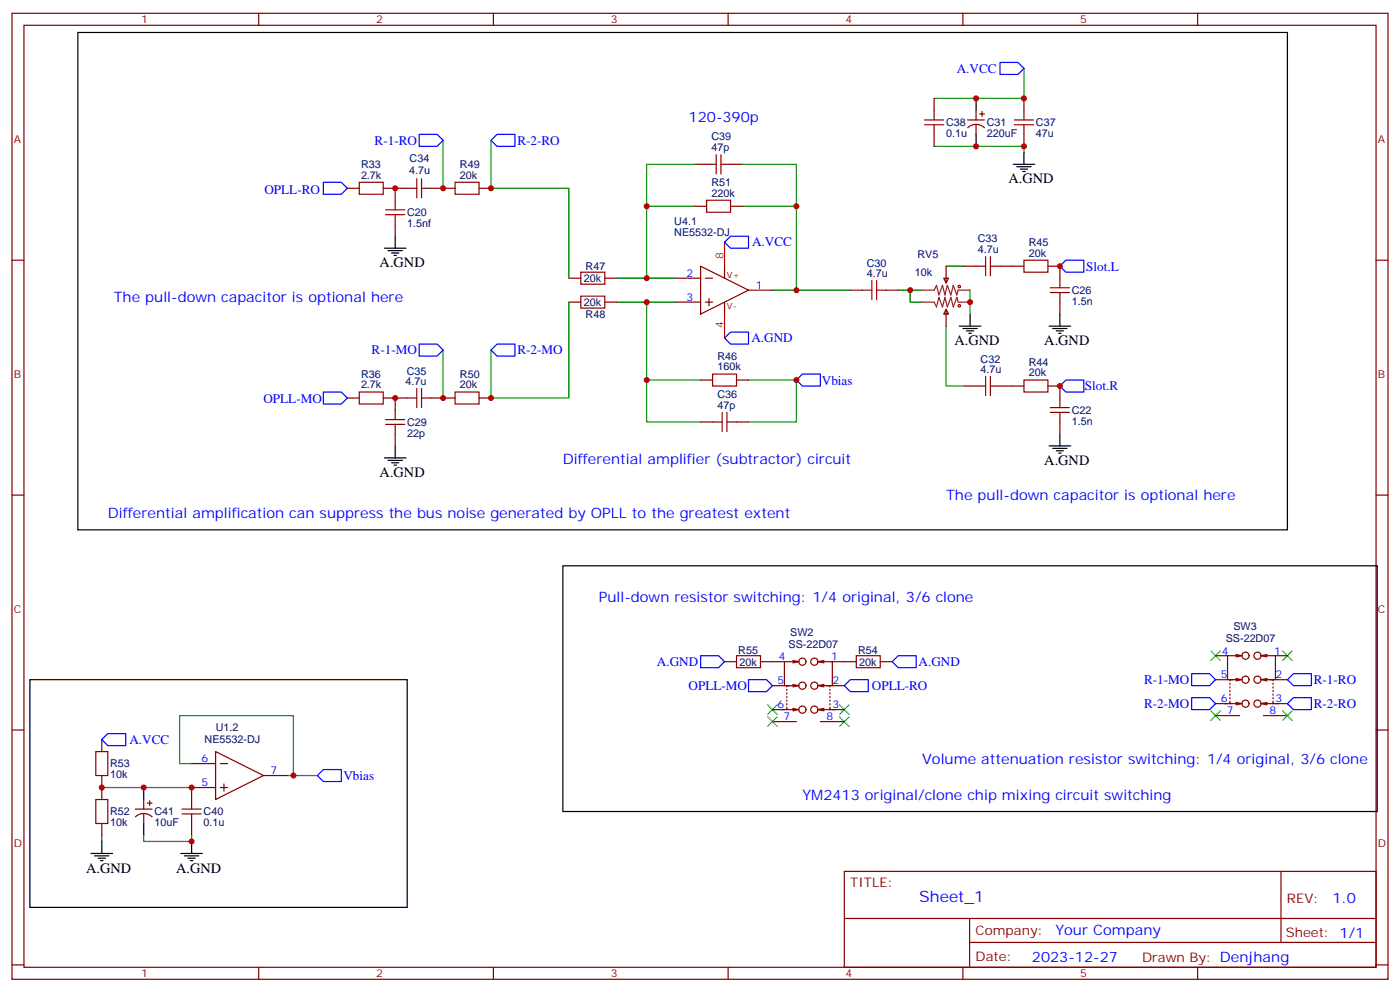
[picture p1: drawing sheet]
<svg xmlns="http://www.w3.org/2000/svg" width="412mm" height="292mm" viewBox="0 0 412 292" stroke-linecap="round" stroke-linejoin="round" font-family="sans-serif">
<g fill="none" stroke="#870000" stroke-width=".35">
<path d="M3.5 3.9h405.4v284.4h-405.4zM7.1 7.4h398.2v277.3h-398.2zM76.2 3.9v3.5M145.3 3.9v3.5M214.5 3.9v3.5M283.6 3.9v3.5M352.8 3.9v3.5M275.2 29v3.5M275.2 39.5v3.6M285 35.3h5M285.1 37.6a3.5 3.5 0 0 1 4.9 0M287.5 32.5v2.8"/>
<path d="M287.5 36.7v2.8M288.6 33.5h1.4M289.3 32.8v1.5M301.6 29v3.5M301.6 39.5v3.6M102.3 55.4h3.5M112.9 55.4h7M116.4 55.4v3.5M127 55.4h7.1M141.1 55.4h3.5M204.6 48.4h3.5M215.2 48.4h3.5"/>
<path d="M3.5 76.6h3.6M116.4 66v3.5M204.6 60.7h3.5M206.4 78.4l14.1 7-14.1 7.1zM213.4 78.4v3.5M215.2 60.7h3.5M278.7 78.4v4.9M284 78.4h3.5M294.6 78.4h7M308.7 78.4h3.5v3.5M405.3 76.6h3.6M167.6 81.9h3.5"/>
<path d="M167.6 88.9h3.5M178.2 81.9h3.5M178.2 88.9h3.5M199.3 81.9h7.1M199.3 88.9h7.1M207.8 81.9h2.1M207.8 88.9h2.1M208.8 87.9v2.1M213.4 88.9v3.6M220.5 85.4h7M250.5 85.4h3.5M261.1 85.4h3.5"/>
<path d="M278 81.9h1.4l-.7 1.4zM278.7 91.1l.7 1.4h-1.4zM278.7 91.1v4.9M312.2 88.9v3.6M102.3 117.2h3.5M112.9 117.2h7M116.4 117.2v3.5M127 117.2h7.1M141.1 117.2h3.5M206.4 111.9h3.5M217 111.9h3.5M284 113.6h3.5"/>
<path d="M294.6 113.6h7M308.7 113.6h3.5v3.6M116.4 127.7v3.6M206.4 124.2h3.5M217 124.2h3.5M312.2 124.2v3.5M3.5 145.7h3.6M405.3 145.7h3.6M213.4 194.8h3.6M224 194.8h7.1M233.5 194.4l1.8 .4M235.3 194.8h-4.2v7"/>
<path d="M235.3 194.8l-1.8 .3M240.9 194.8h4.3v7M240.9 194.8l1.8 .3M242.7 194.4l-1.8 .4M245.2 194.8h7M259.3 194.8h3.5M358.1 193h3.5M364.1 199.7l1.7 .4-1.7 .3M364.1 192.7l1.7 .3M365.8 193h-4.2v7.1M365.8 193l-1.7 .4M371.5 193h4.2v7.1"/>
<path d="M371.5 193l1.7 .4M373.2 192.7l-1.7 .3M373.2 199.7l-1.7 .4M375.7 193h3.5M3.5 214.9h3.6M30 217.7v3.5M227.5 201.8h5.3M227.5 208.9h4.5M227.5 212.4h7.1M231.8 208.2v.7h2.8M231.8 202.9v.3M231.8 203.9v.4"/>
<path d="M231.8 205v.4M231.8 206.1v.3M231.8 207.1v.4M233.5 208.5l1.8 .4-1.8 .3M233.5 201.5l1.8 .3-1.8 .4M234.6 201.8h-2.8v.4M240.9 201.8l1.8 .4M240.9 208.9l1.8 .3M241.7 201.8h2.8v.4M241.7 212.4h7M242.7 201.5l-1.8 .3M242.7 208.5l-1.8 .4"/>
<path d="M243.4 201.8h5.3M244.3 208.9h4.4M244.5 208.2v.7h-2.8M244.5 202.9v.3M244.5 203.9v.4M244.5 205v.4M244.5 206.1v.3M244.5 207.1v.4M358.1 200.1h5.3M358.1 207.1h4.4M358.1 210.6h7M362.3 206.4v.7h2.8"/>
<path d="M362.3 201.1v.4M362.3 202.2v.3M362.3 203.2v.4M362.3 204.3v.3M362.3 205.4v.3M364.1 206.8l1.7 .3-1.7 .4M365.1 200.1h-2.8v.3M371.5 200.1l1.7 .3M371.5 207.1l1.7 .4M372.2 200.1h2.8v.3M372.2 210.6h7M373.2 206.8l-1.7 .3"/>
<path d="M373.9 200.1h5.3M374.8 207.1h4.4M375 206.4v.7h-2.8M375 201.1v.4M375 202.2v.3M375 203.2v.4M375 204.3v.3M375 205.4v.3M405.3 214.9h3.6M30 228.3v7M39.9 238.2h4.9M42.3 235.3v2.9"/>
<path d="M42.3 239.6v2.8M43.4 236.4h1.4M44.1 235.7v1.4M56.4 224.8h7.1M63.5 221.2l14.1 7.1-14.1 7zM63.5 231.8h-7.1v3.5M64.9 224.8h2.1M64.9 231.8h2.1M66 230.8v2.1M77.6 228.3h7.1M30 242.4v3.5M39.9 240.4a3.5 3.5 0 0 1 4.9 .1"/>
<path d="M56.4 242.4v3.5M248.7 256.5h156.6v28.2h-156.6zM377.3 256.5v20.9M248.7 270.4h156.5M285.6 277.4h119.6M285.6 270.4v14.1M3.5 284h3.6M76.2 284.7v3.6M145.3 284.7v3.6M214.5 284.7v3.6M283.6 284.7v3.6M352.8 284.7v3.6"/>
<path d="M405.3 284h3.6"/>
<circle cx="236.4" cy="194.8" r="1.06"/>
<circle cx="239.9" cy="194.8" r="1.06"/>
<circle cx="366.9" cy="193" r="1.06"/>
<circle cx="370.4" cy="193" r="1.06"/>
<circle cx="236.4" cy="201.8" r="1.06"/>
<circle cx="236.4" cy="208.9" r="1.06"/>
<circle cx="239.9" cy="201.8" r="1.06"/>
<circle cx="239.9" cy="208.9" r="1.06"/>
<circle cx="366.9" cy="200.1" r="1.06"/>
<circle cx="366.9" cy="207.1" r="1.06"/>
<circle cx="370.4" cy="200.1" r="1.06"/>
<circle cx="370.4" cy="207.1" r="1.06"/>
</g>
<g fill="none" stroke="#a10000" stroke-width=".35">
<path d="M272.3 36.7h5.7M272.3 35.3h5.7M275.2 32.5v2.8M275.2 36.7v2.8M298.8 36.7h5.6M298.8 35.3h5.6M301.6 32.5v2.8M301.6 36.7v2.8M105.8 53.7h7.1v3.5h-7.1zM116.4 58.9v2.9M119.9 55.4h2.9M122.8 52.6v5.6"/>
<path d="M124.2 52.6v5.6M124.2 55.4h2.8M134.1 53.7h7v3.5h-7zM208.1 58.9h7.1v3.6h-7.1zM208.1 48.4h2.9M211 45.5v5.7M212.4 48.4h2.8M212.4 45.5v5.7M113.6 63.2h5.6M113.6 61.8h5.6M116.4 63.2v2.8M287.5 78.4h2.8"/>
<path d="M290.3 75.5v5.7M291.7 75.5v5.7M291.7 78.4h2.9M301.6 76.6h7.1v3.5h-7.1zM171.1 80.1h7.1v3.5h-7.1zM171.1 87.2h7.1v3.5h-7.1zM254 85.4h2.8M256.8 82.6v5.6M258.2 85.4h2.9M258.2 82.6v5.6M309.4 86.1h5.6M309.4 84.7h5.6"/>
<path d="M312.2 81.9v2.8M312.2 86.1v2.8M105.8 115.4h7.1v3.5h-7.1zM119.9 117.2h2.9M122.8 114.3v5.7M124.2 114.3v5.7M124.2 117.2h2.8M134.1 115.4h7v3.5h-7zM209.9 110.1h7.1v3.5h-7.1zM287.5 113.6h2.8M290.3 110.8v5.7M291.7 113.6h2.9"/>
<path d="M291.7 110.8v5.7M301.6 111.9h7.1v3.5h-7.1zM309.4 120h5.6M312.2 117.2v2.8M113.6 124.9h5.6M113.6 123.5h5.6M116.4 120.7v2.8M116.4 124.9v2.8M209.9 124.2h2.8M212.7 121.4v5.6M214.1 124.2h2.9M214.1 121.4v5.6"/>
<path d="M309.4 121.4h5.6M312.2 121.4v2.8M217 193h7v3.5h-7zM252.2 193h7.1v3.5h-7.1zM28.2 235.3h3.5v7.1h-3.5zM28.2 221.2h3.5v7.1h-3.5zM53.6 239.6h5.7M53.6 238.2h5.7M56.4 235.3v2.9M56.4 239.6v2.8"/>
<circle cx="282.6" cy="84.3" r=".35"/>
<circle cx="282.6" cy="90" r=".35"/>
</g>
<g fill="none" stroke="#00f" stroke-width=".35">
<path d="M294.6 18.4h5.3l1.7 1.7-1.7 1.8h-5.3zM123.5 39.5h5.3l1.7 1.8-1.7 1.8h-5.3zM95.2 53.7h5.3l1.8 1.7-1.8 1.8h-5.3zM144.6 41.3l1.8-1.8h5.3v3.6h-5.3zM215.2 69.5h5.3v3.6h-5.3l-1.8-1.8zM312.2 78.4l1.8-1.8h5.3v3.5h-5.3zM213.4 99.5l1.8-1.7h5.3v3.5h-5.3zM95.2 115.4h5.3l1.8 1.8-1.8 1.7h-5.3zM123.5 101.3h5.3l1.7 1.7-1.7 1.8h-5.3zM146.4 101.3h5.3v3.5h-5.3l-1.8-1.8zM234.6 111.9l1.8-1.8h5.3v3.5h-5.3zM312.2 113.6l1.8-1.7h5.3v3.5h-5.3z"/>
<path d="M206.4 193h5.3l1.7 1.8-1.7 1.7h-5.3zM264.6 193h5.3v3.5h-5.3l-1.8-1.7zM351 198.3h5.3l1.8 1.8-1.8 1.7h-5.3zM381 198.3h5.3v3.5h-5.3l-1.8-1.7zM31.7 215.9h5.3v3.6h-5.3l-1.7-1.8zM220.5 200.1h5.3l1.7 1.7-1.7 1.8h-5.3zM250.5 200.1h5.3v3.5h-5.3l-1.8-1.8zM351 205.4h5.3l1.8 1.7-1.8 1.8h-5.3zM381 205.4h5.3v3.5h-5.3l-1.8-1.8zM93.5 228.3l1.7-1.8h5.3v3.5h-5.3z"/>
</g>
<g fill="none" stroke="#000" stroke-width=".35">
<path d="M22.9 9.6h356.3v146.4h-356.3zM287.5 29v3.5M287.5 39.5v3.6M298.4 48.4h6.4M299.5 49.1h4.2M300.6 49.8h2.1M301.3 50.5h.7M301.6 44.8v3.6M113.2 73.1h6.4M114.3 73.8h4.2M115.4 74.5h2.1M116.1 75.2h.7"/>
<path d="M116.4 69.5v3.6M282.6 96h6.3M283.6 96.7h4.3M284.7 97.4h2.1M285.4 98.1h.7M285.8 92.5v3.5M309 96h6.4M310.1 96.7h4.2M311.1 97.4h2.2M311.9 98.1h.7M312.2 92.5v3.5M113.2 134.8h6.4"/>
<path d="M114.3 135.5h4.2M115.4 136.2h2.1M116.1 136.9h.7M116.4 131.3v3.5M309 131.3h6.4M310.1 132h4.2M311.1 132.7h2.2M311.9 133.4h.7M312.2 127.7v3.6M165.8 166.5h239.9v72.4h-239.9zM8.8 200.1h111.1v67h-111.1zM42.3 231.8v3.5"/>
<path d="M26.8 251.2h6.4M27.9 251.9h4.2M28.9 252.6h2.1M29.6 253.3h.7M30 247.7v3.5M42.3 242.4v3.5M53.3 251.2h6.3M54.3 251.9h4.3M55.4 252.6h2.1M56.1 253.3h.7M56.4 247.7v3.5"/>
</g>
<g fill="none" stroke="#008700" stroke-width=".35">
<path d="M301.6 20.1v8.9h-26.4M130.5 41.3v14.1M144.6 41.3v14.1h23v26.5M204.6 48.4h-14.1v12.3M218.7 48.4h15.9v12.3M275.2 43.1h26.4v1.7M204.6 60.7h-14.1v21.2M218.7 60.7h15.9v24.7h-7.1M278.7 78.4h5.3M167.6 88.9v28.3h-23v-14.2M181.7 88.9h17.6M181.7 81.9h17.6"/>
<path d="M190.5 88.9v35.3h15.9M234.6 85.4h15.9M264.6 85.4h7M268.1 85.4v3.5h3.5M278.7 96v17.6h5.3M285.8 85.4v7.1M130.5 103v14.2M190.5 111.9h15.9M220.5 111.9h14.1v12.3h-14.1M30 231.8h26.4M56.4 224.8h-3.5v-14.2h33.5v17.7M84.7 228.3h8.8"/>
<path d="M30 245.9v1.8M42.3 245.9v1.8h14.1v-1.8"/>
</g>
<path d="M271.6 85.4h3.6l.7-1.4 .7 2.8 1-2.8 .7 2.8 .7-2.8 1.1 2.8 .7-2.8 1.1 2.8 .3-1.4h3.6M271.6 88.9h3.6l.7 1.4 .7-2.8 1 2.8 .7-2.8 .7 2.8 1.1-2.8 .7 2.8 1.1-2.8 .3 1.4h3.6" fill="none" stroke="#8c2424" stroke-width=".35"/>
<path d="M213.4 71.3v7.1M213.4 92.5v7" fill="none" stroke="#f00" stroke-width=".35"/>
<g fill="none" stroke="#3c3" stroke-width=".35">
<path d="M356.7 191.6l2.8 2.8M359.5 191.6l-2.8 2.8M377.8 191.6l2.8 2.8M380.6 191.6l-2.8 2.8M226.1 207.5l2.9 2.8M226.1 211l2.9 2.8M229 207.5l-2.9 2.8M229 211l-2.9 2.8M247.3 207.5l2.8 2.8M247.3 211l2.8 2.8M250.1 207.5l-2.8 2.8M250.1 211l-2.8 2.8"/>
<path d="M356.7 209.2l2.8 2.9M359.5 209.2l-2.8 2.9M377.8 209.2l2.8 2.9M380.6 209.2l-2.8 2.9"/>
</g>
<g fill="#c00">
<circle cx="116.4" cy="55.4" r=".88"/>
<circle cx="116.4" cy="117.2" r=".88"/>
<circle cx="312.2" cy="113.6" r=".88"/>
<circle cx="312.2" cy="78.4" r=".88"/>
<circle cx="268.1" cy="85.4" r=".88"/>
<circle cx="234.6" cy="85.4" r=".88"/>
<circle cx="287.5" cy="43.1" r=".88"/>
<circle cx="287.5" cy="29" r=".88"/>
<circle cx="285.8" cy="88.9" r=".88"/>
<circle cx="144.6" cy="55.4" r=".88"/>
<circle cx="144.6" cy="117.2" r=".88"/>
<circle cx="130.5" cy="117.2" r=".88"/>
<circle cx="130.5" cy="55.4" r=".88"/>
<circle cx="234.6" cy="111.9" r=".88"/>
<circle cx="190.5" cy="111.9" r=".88"/>
<circle cx="190.5" cy="88.9" r=".88"/>
<circle cx="301.6" cy="29" r=".88"/>
<circle cx="301.6" cy="43.1" r=".88"/>
<circle cx="190.5" cy="81.9" r=".88"/>
<circle cx="190.5" cy="60.7" r=".88"/>
<circle cx="234.6" cy="60.7" r=".88"/>
<circle cx="86.4" cy="228.3" r=".88"/>
<circle cx="56.4" cy="231.8" r=".88"/>
<circle cx="56.4" cy="247.7" r=".88"/>
<circle cx="42.3" cy="231.8" r=".88"/>
<circle cx="30" cy="231.8" r=".88"/>
</g>
<text font-size="4.6" fill="#00f" x="270.8" y="265.5">Sheet_1</text>
<g font-size="4.2" fill="#00f">
<text x="202.8" y="36">120-390p</text>
<text x="33.5" y="88.9">The pull-down capacitor is optional here</text>
<text x="165.8" y="136.6">Differential amplifier (subtractor) circuit</text>
<text x="278.7" y="147.1">The pull-down capacitor is optional here</text>
<text x="31.7" y="152.4">Differential amplification can suppress the bus noise generated by OPLL to the greatest extent</text>
<text x="176.4" y="177.1">Pull-down resistor switching: 1/4 original, 3/6 clone</text>
<text x="271.6" y="224.8">Volume attenuation resistor switching: 1/4 original, 3/6 clone</text>
<text x="236.4" y="235.3">YM2413 original/clone chip mixing circuit switching</text>
<text x="392.5" y="265.8">1.0</text>
<text x="310.9" y="275.3">Your Company</text>
<text x="304" y="283.1">2023-12-27</text>
</g>
<g font-size="4.2">
<text x="297" y="54">A.GND</text>
<text x="111.8" y="78.7">A.GND</text>
<text x="281.2" y="101.6">A.GND</text>
<text x="307.6" y="101.6">A.GND</text>
<text x="307.6" y="136.9">A.GND</text>
<text x="111.8" y="140.4">A.GND</text>
<text x="25.4" y="256.9">A.GND</text>
<text x="51.9" y="256.9">A.GND</text>
</g>
<g font-size="3.9" fill="#00f">
<text x="281.8" y="21.4">A.VCC</text>
<text x="110.3" y="42.6">R-1-RO</text>
<text x="152.4" y="42.6">R-2-RO</text>
<text x="77.9" y="57">OPLL-RO</text>
<text x="221.6" y="72.6">A.VCC</text>
<text x="320" y="79.7">Slot.L</text>
<text x="221.3" y="100.8">A.GND</text>
<text x="109.5" y="104.3">R-1-MO</text>
<text x="152.4" y="104.3">R-2-MO</text>
<text x="242.1" y="113.2">Vbias</text>
<text x="77.6" y="118.7">OPLL-MO</text>
<text x="319.6" y="114.9">Slot.R</text>
<text x="193.5" y="196">A.GND</text>
<text x="270.6" y="196">A.GND</text>
<text x="202.8" y="203.1">OPLL-MO</text>
<text x="256.8" y="203">OPLL-RO</text>
<text x="337" y="201.3">R-1-MO</text>
<text x="387" y="201.3">R-1-RO</text>
<text x="337" y="208.4">R-2-MO</text>
<text x="387" y="208.4">R-2-RO</text>
<text x="38.1" y="219">A.VCC</text>
<text x="101.2" y="229.5">Vbias</text>
</g>
<g font-size="3.9" fill="#800">
<text x="250.5" y="261.1">TITLE:</text>
<text x="379.1" y="265.8">REV:</text>
<text x="287.4" y="275.3">Company:</text>
<text x="378.7" y="275.9">Sheet: 1/1</text>
<text x="287.4" y="283">Date:</text>
<text x="336.4" y="283.1">Drawn By: Denjhang</text>
</g>
<g font-size="3.2" fill="#800">
<text x="41.6" y="6.9">1</text>
<text x="110.8" y="6.9">2</text>
<text x="179.9" y="6.9">3</text>
<text x="249.1" y="6.9">4</text>
<text x="318.2" y="6.9">5</text>
<text x="4.1" y="42">A</text>
<text x="405.9" y="42">A</text>
<text x="4.1" y="111.2">B</text>
<text x="405.9" y="111.2">B</text>
<text x="4.1" y="180.3">C</text>
<text x="405.9" y="180.3">C</text>
<text x="4.1" y="249.4">D</text>
<text x="405.9" y="249.4">D</text>
<text x="41.6" y="287.7">1</text>
<text x="110.8" y="287.7">2</text>
<text x="179.9" y="287.7">3</text>
<text x="249.1" y="287.7">4</text>
<text x="318.2" y="287.7">5</text>
</g>
<g font-size="3.2" fill="#000080">
<text x="209.6" y="41.3">C39</text>
<text x="278.7" y="40.3">0.1u</text>
<text x="278.7" y="37.1">C38</text>
<text x="290.7" y="40.3">220uF</text>
<text x="290.7" y="37.1">C31</text>
<text x="305.2" y="40.4">47u</text>
<text x="305.2" y="37.2">C37</text>
<text x="120.7" y="47.7">C34</text>
<text x="209.6" y="44.5">47p</text>
<text x="106.3" y="52.6">2.7k</text>
<text x="106.3" y="49.4">R33</text>
<text x="120.5" y="51.3">4.7u</text>
<text x="135.5" y="52.6">20k</text>
<text x="135.5" y="49.5">R49</text>
<text x="209.6" y="57.9">220k</text>
<text x="209.6" y="54.7">R51</text>
<text x="119.9" y="63.7">C20</text>
<text x="119.9" y="66.8">1.5nf</text>
<text x="198.6" y="69.5">NE5532-DJ</text>
<text x="198.6" y="66.3">U4.1</text>
<text x="288" y="71.3">C33</text>
<text x="270.2" y="76">RV5</text>
<text x="288" y="74.5">4.7u</text>
<text x="303.1" y="75.5">20k</text>
<text x="303.1" y="72.4">R45</text>
<text x="172" y="83">20k</text>
<text x="172.5" y="79.5">R47</text>
<text x="255.4" y="81.5">4.7u</text>
<text x="255.4" y="78.5">C30</text>
<text x="269.5" y="81.2">10k</text>
<text x="315.7" y="89.7">1.5n</text>
<text x="315.7" y="86.5">C26</text>
<text x="172" y="90.1">20k</text>
<text x="172.5" y="93.6">R48</text>
<text x="211.3" y="105.8">R46</text>
<text x="288.9" y="106.7">C32</text>
<text x="303.1" y="107.6">R44</text>
<text x="106.3" y="111.2">R36</text>
<text x="119.5" y="113.3">4.7u</text>
<text x="119.8" y="110.2">C35</text>
<text x="135.5" y="111.2">R50</text>
<text x="211.3" y="109">160k</text>
<text x="288.9" y="109.7">4.7u</text>
<text x="303.1" y="110.8">20k</text>
<text x="106.3" y="114.3">2.7k</text>
<text x="135.5" y="114.3">20k</text>
<text x="211.3" y="117.2">C36</text>
<text x="119.9" y="125.3">C29</text>
<text x="211.3" y="120.3">47p</text>
<text x="315.7" y="125">1.5n</text>
<text x="315.7" y="121.8">C22</text>
<text x="119.9" y="128.5">22p</text>
<text x="363.3" y="185.3">SW3</text>
<text x="232.3" y="190.6">SS-22D07</text>
<text x="232.8" y="187.1">SW2</text>
<text x="361.1" y="188.8">SS-22D07</text>
<text x="217.5" y="192.4">R55</text>
<text x="217.8" y="195.9">20k</text>
<text x="252.7" y="192.4">R54</text>
<text x="253.1" y="196.1">20k</text>
<text x="63.5" y="215.3">U1.2</text>
<text x="60.3" y="218.8">NE5532-DJ</text>
<text x="32.5" y="225.9">R53</text>
<text x="32.5" y="229.1">10k</text>
<text x="32.5" y="240">R52</text>
<text x="32.5" y="243.2">10k</text>
<text x="45.5" y="243.2">10uF</text>
<text x="45.5" y="240">C41</text>
<text x="60" y="243.2">0.1u</text>
<text x="60" y="240">C40</text>
</g>
<g font-size="3.2" fill="#f00">
<text x="213.1" y="76.2" transform="rotate(-90 213.1 76.2)">8</text>
<text x="213.1" y="96.6" transform="rotate(-90 213.1 96.6)">4</text>
</g>
<g font-size="3.2" fill="#00f">
<text x="202.2" y="81.5">2</text>
<text x="202.2" y="88.6">3</text>
<text x="222.6" y="85.1">1</text>
<text x="229.4" y="194.4">4</text>
<text x="244.8" y="194.4">1</text>
<text x="359.9" y="192.7">4</text>
<text x="375.4" y="192.7">1</text>
<text x="229.1" y="201.5">5</text>
<text x="245.2" y="201.5">2</text>
<text x="359.6" y="199.7">5</text>
<text x="375.7" y="199.7">2</text>
<text x="229.1" y="208.5">6</text>
<text x="245.2" y="208.5">3</text>
<text x="359.6" y="206.8">6</text>
<text x="375.7" y="206.8">3</text>
<text x="230.8" y="212.1">7</text>
<text x="243.4" y="212.1">8</text>
<text x="361.3" y="210.3">7</text>
<text x="373.9" y="210.3">8</text>
<text x="59.4" y="224.4">6</text>
<text x="79.7" y="227.9">7</text>
<text x="59.4" y="231.5">5</text>
</g>
<g font-size="2.5" fill="#800">
<text x="214.1" y="81.9">V+</text>
<text x="214.1" y="91.1">V-</text>
</g>
</svg>
